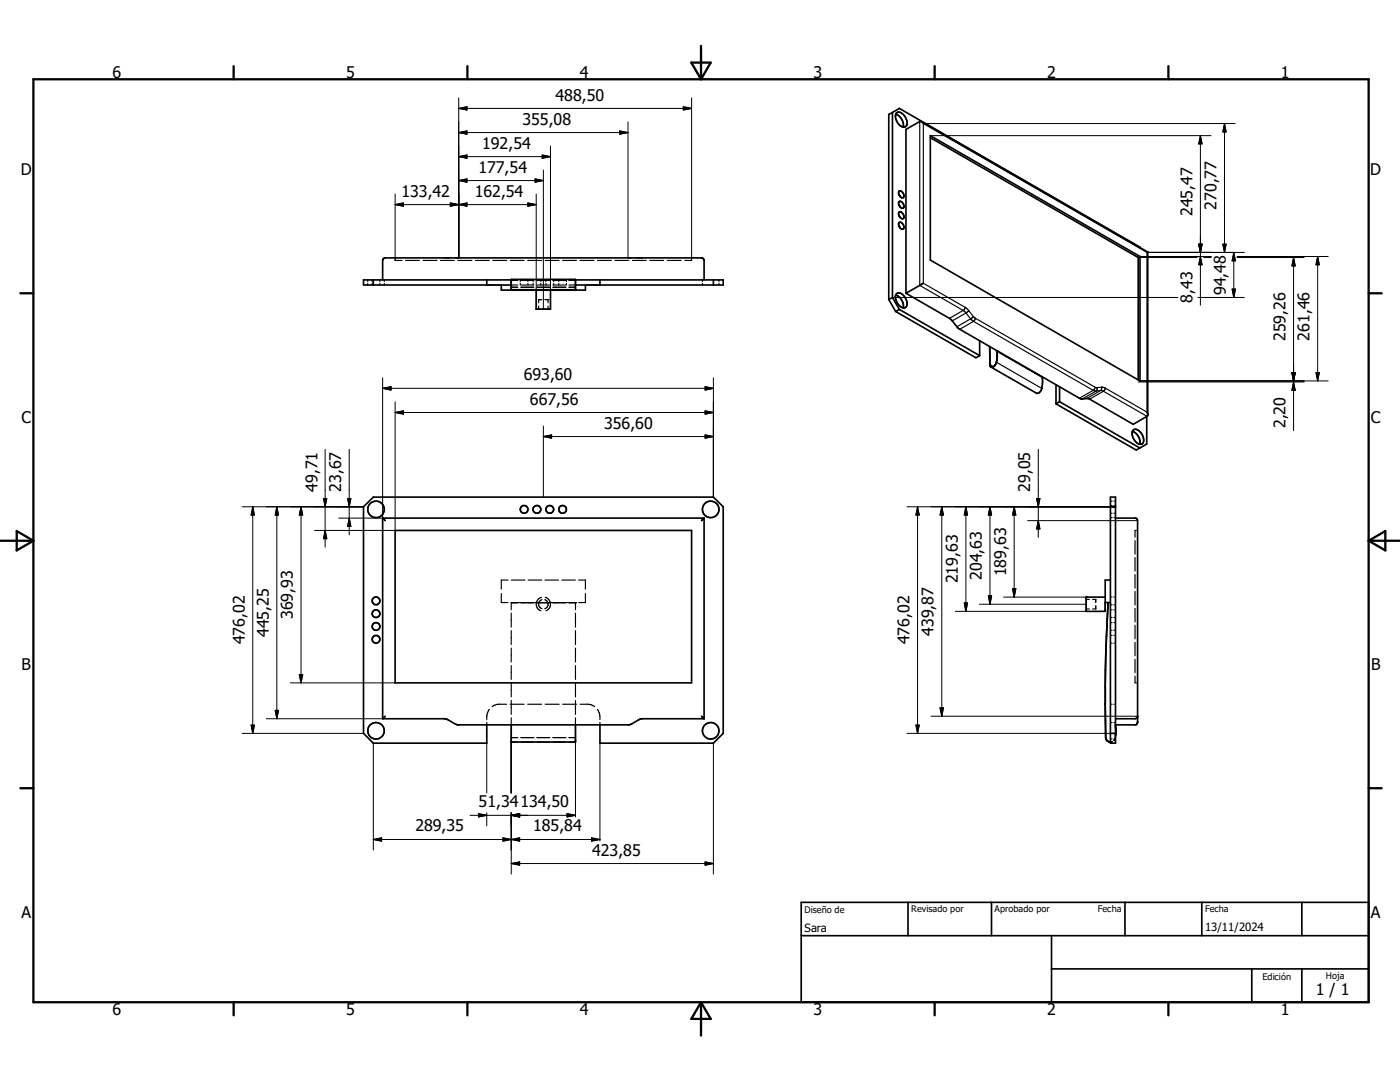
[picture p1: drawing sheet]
<svg xmlns="http://www.w3.org/2000/svg" width="279mm" height="216mm" viewBox="0 0 279 216" stroke-linecap="round" stroke-linejoin="round" font-family="sans-serif">
<g fill="none" stroke="#000" stroke-width=".23">
<path d="M183.6 24.2v32.7l8.6 5M73.4 55.9v.3M73.4 56.5v.4M74.3 55.9v.3M74.3 56.5v.4M75.8 55.9v.3M75.8 56.5v.4M76.7 55.9v.3M76.7 56.5v.4M78.9 51.5v.1M78.9 51.8v.2h1.3M80.9 52h2.8"/>
<path d="M84.4 52h2.8M87.9 52h2.8M91.4 52h2.8M94.9 52h2.8M98.3 52h2.8M101.8 52h2.8M102 55.9h1.3M102 57.3h1.3M102 57.8h1.3M102 55.8h1.3M102 57.9h12.8M102 56.9h1.3"/>
<path d="M103.8 55.9v.3M103.8 56.5v.4M104 55.9h2.5M104 57.3h2.5M104 57.8h2.5M104 55.8h2.5M104 56.9h2.5M105.3 52h2.8M105.4 55.9v.3M105.4 56.5v.4M106.4 55.9v.3M106.4 56.5v.4"/>
<path d="M107 57.9h.1M107.2 55.9h2.5M107.2 57.3h2.5M107.2 57.8h2.5M107.2 55.8h2.5M107.2 56.9h2.5M107.5 59.8h.1M107.5 59.8v.6M107.5 59.8h.6M107.9 55.9v.3M107.9 56.5v.4M108.7 59.8h.7"/>
<path d="M108.8 52h2.8M108.9 55.9v.3M108.9 56.5v.4M109.4 59.8h.1M109.4 59.8v.6M110.3 55.9h2.6M110.3 57.3h2.6M110.3 57.8h2.6M110.3 55.8h2.6M110.3 56.9h2.6M110.5 55.9v.3M110.5 56.5v.4"/>
<path d="M111.5 55.9v.3M111.5 56.5v.4M112.3 52h2.8M113 55.9v.3M113 56.5v.4M113.6 55.9h1.2M113.6 57.3h1.2M113.6 57.8h1.2M113.6 55.8h1.2M113.6 56.9h1.2M115.7 52h2.8M119.2 52h2.8"/>
<path d="M122.7 52h2.8M126.2 52h2.8M129.7 52h2.8M133.2 52h2.7M138 51.5v.1M138 51.8v.2h-1.4M140.2 55.9v.3M140.2 56.5v.4M143.5 55.9v.3M143.5 56.5v.4M107.5 61.1v.6M109.4 61.1v.6"/>
<path d="M192.2 61.9l-2.7 1.6M192.2 61.9l.6 .6M192.6 61.3l-8.3-4.8v-31.8l44.6 25.7v31.8l-8.3-4.8M192.6 61.3l.7 .7M192.6 61.3v.3l-.4 .3M192.8 62.5l-2.8 1.5M192.8 62.5l.9 1.1M193.3 62l1 1.2M193.3 62l-.5 .5M193.7 63.6l-2.7 1.6M193.7 63.6l.6 .5M194.3 63.2l.3 .3"/>
<path d="M194.3 63.2l-.6 .4M194.3 64.1l-2.8 1.6M194.3 64.1l23.9 13.8M194.6 63.5l23.9 13.8M194.6 63.5l-.3 .6M197.6 72.8h.1M198.8 72.3l9.1 5.2M218.2 77.9l-2.8 1.6M218.2 77.9l.5 .1M218.5 77.3l.4 .1M218.5 77.3l-.3 .6M218.7 78l-2.7 1.6"/>
<path d="M218.9 77.4v.4l-.2 .2M219.6 77.9l-2.7 1.6M219.6 77.9l-.9 .1M219.6 77.9l.6 .2M219.8 77.3l-.9 .1M219.8 77.3l.8 .1M219.8 77.3l.1 .3-.3 .3M220.2 78.1l-2.7 1.5M220.2 78.1l8.7 5M220.6 77.4l-.1 .3-.3 .4M100 118.4v1.8h1.4M101.4 115.7h-1.4v1.8"/>
<path d="M102.1 115.7h2.6M105.4 115.7h2.7M108.1 119.2a1.41 1.41 0 0 0-1.1 1.3 1.41 1.41 0 0 0 .9 1.4M108.2 119.7a.94 .94 0 0 0-.7 .9 .94 .94 0 0 0 .7 .9M108.7 119.7a.95 .95 0 0 1 .7 .8 .95 .95 0 0 1-.6 1M108.8 115.7h2.7M108.8 119.2a1.41 1.41 0 0 1 1.1 1.3 1.41 1.41 0 0 1-1 1.4M112.1 115.7h2.7M115.5 115.7h1.3v1.8M116.8 118.4v1.8h-1.3M216.8 119.6h.6M218 119.6h.7v.6"/>
<path d="M221.6 100h.3M221.6 103.3h.3M221.6 119.1h.3M221.6 100.9h.3M221.6 102.4h.3M222.3 100h.3M222.3 103.3h.3M222.3 119.1h.3M222.3 100.9h.3M222.3 102.4h.3M226.5 107.9v2.7M226.5 111.3v2.6"/>
<path d="M226.5 114.6v2.7M226.5 118v2.7M226.7 105.8h-.2v1.4M226.8 105.8h.2M102 120.3h.1M102 120.3h12.8M102 120.3v1.4M102 122.3v2.8M102 125.8v2.8M102 129.3v2.8M102 132.8v2.8M102 136.3v2.8"/>
<path d="M102 139.8v2.8M108.7 121.5h.1M114.8 120.3h.1M114.8 120.3v1.4M114.8 122.3v2.8M114.8 125.8v2.8M114.8 129.3v2.8M114.8 132.8v2.8M114.8 136.3v2.8M114.8 139.8v2.8M216.8 121.5h.6M218.7 120.9v.6h-.7"/>
<path d="M221.6 126.8h.3M221.6 128.3h.3M221.6 124.2h.3M221.6 125.8h.3M221.6 120.7h.3M221.6 121.7h.3M221.6 123.2h.3M222.3 126.8h.3M222.3 128.3h.3M222.3 124.2h.3M222.3 125.8h.3M222.3 120.7h.3"/>
<path d="M222.3 121.7h.3M222.3 123.2h.3M226.5 134.9v1.4h.2M226.5 121.4v2.7M226.5 124.8v2.7M226.5 128.2v2.6M226.5 131.5v2.7M226.8 136.3h.2M97.1 144.1v.5M97.7 141.6l-.5 .9-.1 1.1M101.1 140.5l-2 .1-.9 .4M101.8 140.5h2.8"/>
<path d="M102 147.2h1.3M102 143.2v1.4M102 148.1h1.3M104 147.2h2.5M104 148.1h2.5M105.3 140.5h2.8M107.2 147.2h2.5M107.2 148.1h2.5M108.8 140.5h2.8M110.3 147.2h2.6M110.3 148.1h2.6M112.3 140.5h2.8"/>
<path d="M113.6 147.2h1.2M113.6 148.1h1.2M114.8 143.2v1.4M115.8 140.5l2 .1 .9 .4M119.2 141.6l.5 .9v1.1M119.7 144.1v.5M221.6 140.5h.3M221.6 144.2h.3M221.6 147.5h.3M222 148l-.4 .1M222.3 140.5h.3M222.3 144.2h.3"/>
<path d="M222.3 147.5h.3M222.5 144.6h.1M222.5 144.6l.1 .1M222.5 147.2l-.2 .5M222.6 144.8v.1M222.6 144.9v.1M222.6 146.8v.2"/>
</g>
<g fill="none" stroke="#000" stroke-width=".33">
<path d="M178.1 22.4l-.7 .4v37M178.1 22.4v37M178.1 22.4l1.4-.8 48.1 27.8M178.8 22.8a2.37 2.37 0 0 1 1.4 2.6M178.9 22.5a1.34 1.34 0 0 1 1.9 1 1.19 1.19 0 0 1-.3 1.9 2.06 2.06 0 0 1-1.6-2.9zM179.4 38.8l.2 .4M179.4 38.1a.84 .84 0 0 1 .8 .5 .84 .84 0 0 1 0 .9 .95 .95 0 0 1-.8-1.4zM183.9 24.3l45.2 26M184.3 24.7l-.2-.3-.5-.2-2.8 1.6v32.7M185.7 27.1l41.8 24.1v24.8l-41.8-24.1zM185.7 27.5l41.5 23.9M74.5 55.9v1"/>
<path d="M76.4 55.9v-3.9l.2-.4 .3-.1h63.1l.4 .2 .1 .3v3.9M97.1 55.9v1M100 56.9v1h2v-2.1h12.8v2.1h2v-1M102 55.9h-29.5v1h29.5M102 57.8h12.8M102 57.9h12.8M107 57.9v3.8h2.9v-3.8M114.8 55.9h29.5v1h-29.5M119.7 55.9v1M142.4 55.9v1M177.4 59.8l1.3 2.4M178.1 59.4l-.7 .4"/>
<path d="M178.1 59.4l1.4 2.3M178.8 58.9a2.38 2.38 0 0 1 1.4 2.5M178.9 58.7a1.11 1.11 0 0 1 1.7 .6 1.41 1.41 0 0 1 0 2.1 2.07 2.07 0 0 1-1.7-2.7zM179.4 45l.2 .5M179.4 42.9l.2 .5M179.4 40.8l.2 .5M179.4 42.9l-.1-.4a.45 .45 0 0 1 .5-.3 .45 .45 0 0 1 .4 .5 .53 .53 0 0 1 .3 .5 .53 .53 0 0 1-.5 .4l-.4-.2M179.4 40.2a.83 .83 0 0 1 .8 .4 .83 .83 0 0 1 0 1 .97 .97 0 0 1-.8-1.4zM179.4 44.4a.83 .83 0 0 1 .8 .4 .83 .83 0 0 1 0 .9 .95 .95 0 0 1-.8-1.3zM184.3 56.5l-3.5 2M227.2 51.4v24.4M227.5 51.2l-.3 .2"/>
<path d="M229 50.3l-.1 .1M229 50.3h.1M229.1 50.3v32.5l-.2 .3-2.7 1.6-8.9-5.1h-1.4l-.5-.1-23.9-13.8-1.9-2.1-8.8-5.1M178.7 62.2l16.1 9.2 .7-.4M179.5 61.7l16 9.3M179.5 61.7l-.8 .5M195.5 68v3M197.5 69.2l.1 3.6M197.6 72.8l.2 .4M197.6 72.8l.6 .4M198.8 72.5a1 1 0 0 1-1 .7M198.9 71.9l-.1 .6"/>
<path d="M198.9 71.9l.1-1-.1-.9 9 5.2a3.8 3.8 0 0 1-.5 3.1l-.6 .1-9-5.2M206.6 74.4h.1M210.7 76.8v3.8M211.5 77.2v3M210.7 80.6l16 9.2 .8-.4M211.5 80.2l-.8 .4M211.5 80.2l16 9.2M221.6 99.2h1v49.1h-1zM226 86.1a2.33 2.33 0 0 1 1.5 2.6M226.1 85.8a1.14 1.14 0 0 1 1.6 .6 1.58 1.58 0 0 1 .2 2.2 1.99 1.99 0 0 1-2-2.3zM228.9 83.1v5.5l-1.4 .8M228.9 82.2l.2 .5"/>
<path d="M76.4 103.4v40h12.5l2.4 1.2h34.2l2.5-1.2h12.5M76.4 103.4h64.1M76.4 103.4l.5 .5M78.9 105.8h59.1v30.5h-59.1zM140.5 103.4l-.5 .5M140.5 103.4v40M221.6 115.7h-1v6.3h-3.8v-2.9h3.8M221.6 101.1h1M222.6 103.4h4l.3 .2 .1 .3v40.2l-.4 .5h-4M220.6 120.2h1M221.1 120.3a279 279 0 0 0-.4 27.2l.4 .4 .5 .2M76.9 142.9l-.5 .5"/>
<path d="M97.1 144.6v3.7h-22.6l-2-2v-45.2l2-1.9h67.9l1.9 1.9v45.2l-1.9 2h-22.7v-3.7M102 144.6v3.4M102 148.1h12.8M114.8 144.6v3.4M140 142.9l.5 .5M221.6 146.3h1M222.6 144.9v1.9M222.6 145v1.8M227 143l-.2 .3-.3 .1h-3.9M159.9 186.7h113.2M159.9 180.1h113.2v19.9h-113.2zM181.2 180.1v6.6"/>
<path d="M197.9 180.1v6.6M209.9 193.3h63.2M209.9 186.7v13.3M224.5 180.1v6.6M239.8 180.1v6.6M249.8 193.3v6.7M259.8 180.1v6.6M259.8 193.3v6.7"/>
<circle cx="75" cy="101.6" r="1.65"/>
<circle cx="75" cy="119.9" r=".77"/>
<circle cx="104.6" cy="101.6" r=".77"/>
<circle cx="107.2" cy="101.6" r=".78"/>
<circle cx="109.7" cy="101.6" r=".77"/>
<circle cx="112.3" cy="101.6" r=".77"/>
<circle cx="141.8" cy="101.6" r="1.65"/>
<circle cx="75" cy="122.4" r=".76"/>
<circle cx="75" cy="127.6" r=".77"/>
<circle cx="75.1" cy="125" r=".77"/>
<circle cx="75" cy="145.8" r="1.65"/>
<circle cx="141.8" cy="145.8" r="1.65"/>
</g>
<g fill="#000">
<circle cx="198.9" cy="70" r=".17"/>
<circle cx="216.8" cy="119.1" r=".17"/>
</g>
<g fill="none" stroke="#000" stroke-width=".46">
<path d="M6.7 15.8h266.4v184.2h-266.4zM46.6 13.2v2.6M93.3 13.2v2.6M138 12.5h3.8l-1.9 3.3zM139.9 9.2v6.6M186.5 13.2v2.6M233.2 13.2v2.6M4.1 58.5h2.6M273.1 58.5h2.6M0 107.9h6.7M3.3 106l3.4 1.9-3.4 1.9zM273.1 107.9h6.3"/>
<path d="M273.1 107.9l3.4-1.9v3.8zM4.1 157.3h2.6M273.1 157.3h2.6M46.6 200v2.6M93.3 200v2.6M139.9 200v6.6M139.9 200l1.9 3.3h-3.8zM186.5 200v2.6M233.2 200v2.6"/>
</g>
<g fill="none" stroke="#000" stroke-width=".2">
<path d="M91.5 19.5v32M138 19.5v32.5M78.9 38.7v13.3M91.5 21.6l1.7-.3v.7zM91.5 26.5l1.7-.4v.7zM91.5 31.3l1.7-.4v.7zM91.5 36l1.7-.3v.7zM91.5 36h16.9M91.5 31.3h18.4M91.5 26.5h33.8M91.5 21.6h46.5M106.8 35.7l1.6 .3-1.6 .4z"/>
<path d="M107 38.7v23M108.2 30.9l1.7 .4-1.7 .3zM108.4 33.9v27.8M109.9 29.1v32.6M123.7 26.1l1.6 .4-1.6 .3zM125.3 24.3v27.2M136.4 21.3l1.6 .3-1.6 .4zM184.3 24.7h62.2M185.7 27.1h56M239.6 27.1v33.8M239.6 27.1l.3 1.6h-.7zM244.4 24.7v25.7"/>
<path d="M244.4 24.7l.3 1.6h-.7zM78.9 40.8l1.6-.3v.7zM78.9 40.8h28.1M89.9 40.5l3.3 .7v-.7l-3.3 .7zM105.3 40.5l1.7 .3-1.7 .4zM178.1 59.4h57M227.2 51.4h11.7M227.5 51.2h14.2M228.9 50.4h19.4M239.1 59.4h9.2M239.2 48.7h.7l-.3 1.7zM239.6 51.2l.3 1.6h-.7z"/>
<path d="M240.2 51.4h1.5M244 48.7h.7l-.3 1.7zM245.9 57.7h.7l-.4 1.7zM246.2 50.4v9M246.2 50.4l.4 1.6h-.7zM246.9 51.2h18.2M246.9 51.4h13.4M258.2 51.4v34.5M258.2 51.4l.3 1.7h-.7zM263 51.2l.3 1.6h-.7zM263 51.2v24.8M76.4 77.5h66"/>
<path d="M76.4 77.5l1.6-.3v.6zM76.4 75.4v28h-8.8M140.7 77.2l1.7 .3-1.7 .3zM142.4 75.4v23.8M227.2 76.2h33.1M227.5 76h37.6M257.8 74.4h.7l-.3 1.6zM258.2 76.2l.3 1.7h-.7zM262.6 74.4h.7l-.3 1.6zM64.6 99.5h.6l-.3 1.6zM64.9 89.7v19.5M69.4 99.5h.6l-.3 1.6z"/>
<path d="M69.7 89.7v17M78.9 82.3h63.5M78.9 82.3l1.6-.3v.6zM78.9 80.2v25.6h-16.1M108.4 87.1h34M108.4 87.1l1.7-.3v.6zM108.4 85v14.2M140.7 86.8l1.7 .3-1.7 .3zM140.7 82l1.7 .3-1.7 .3zM206.9 99.5h.6l-.3 1.6zM207.2 89.7v17.5M48.3 101.1h24.2"/>
<path d="M50.4 101.1l.4 1.7h-.7zM50.4 101.1v45.2M55.3 101.1l.3 1.7h-.7zM55.3 101.1v42.3M60.1 101.1v35.2M60.1 101.1l.3 1.7h-.7zM64.9 105.8l.3 1.7h-.6zM69.7 103.4l.3 1.6h-.6zM181 101.1h41.6M183.1 101.1l.4 1.7h-.7zM183.1 101.1v45.2M188 101.1l.3 1.7h-.7z"/>
<path d="M188 101.1v41.8M192.8 101.1l.3 1.7h-.7zM192.8 101.1v20.9M197.2 118.9h.7l-.3 1.7zM197.6 101.1l.3 1.7h-.7zM197.6 101.1v19.5M200.3 119.1h16.5M202.1 117.5h.6l-.3 1.6zM202.4 101.1l.3 1.7h-.6zM202.4 101.1v18M205.1 103.9h21.9M207.2 103.9l.3 1.6h-.6z"/>
<path d="M57.9 136.3h21M59.7 134.6h.7l-.3 1.7zM190.7 122h26.1M192.4 120.3h.7l-.3 1.7zM195.5 120.6h21.3M48.3 146.3h24.2M50.1 144.7h.7l-.4 1.6zM53.1 143.4h23.3M54.9 141.7h.7l-.3 1.7zM74.5 148.3v21.3M97.1 148.3v9.9M102 148.1v10.1"/>
<path d="M114.8 148.1v14.9M119.7 148.3v19.5M142.4 148.3v26.1M181 146.3h41.6M182.8 144.7h.7l-.4 1.6zM185.8 142.9h41.2M187.6 141.2h.7l-.3 1.7zM74.5 167.5h45.2M74.5 167.5l1.7-.3v.6zM93.8 162.7h21M95.5 162.4l1.6 .3-1.6 .3zM97.1 162.2v2.6"/>
<path d="M100.4 167.2v.6l3.3-.6v.6zM102 162.7l1.7-.3v.6zM102 172.3l1.7-.3v.6zM102 162.2v12.2M102 172.3h40.4M113.2 162.4l1.6 .3-1.6 .3zM118.1 167.2l1.6 .3-1.6 .3zM140.7 172l1.7 .3-1.7 .3z"/>
</g>
<g fill="#000" stroke="#000" stroke-width=".2">
<path d="M91.5 36l1.7-.3v.7zM91.5 31.3l1.7-.4v.7zM91.5 26.5l1.7-.4v.7zM91.5 21.6l1.7-.3v.7zM106.8 35.7l1.6 .3-1.6 .4zM108.2 30.9l1.7 .4-1.7 .3zM123.7 26.1l1.6 .4-1.6 .3zM136.4 21.3l1.6 .3-1.6 .4zM239.6 27.1l.3 1.6h-.7zM244.4 24.7l.3 1.6h-.7zM78.9 40.8l1.6-.3v.7zM89.9 40.5l1.6 .3-1.6 .4z"/>
<path d="M91.5 40.8l1.7-.3v.7zM105.3 40.5l1.7 .3-1.7 .4zM239.2 48.7h.7l-.3 1.7zM239.6 51.2l.3 1.6h-.7zM244 48.7h.7l-.3 1.7zM245.9 57.7h.7l-.4 1.7zM246.2 50.4l.4 1.6h-.7zM258.2 51.4l.3 1.7h-.7zM263 51.2l.3 1.6h-.7zM76.4 77.5l1.6-.3v.6zM140.7 77.2l1.7 .3-1.7 .3zM257.8 74.4h.7l-.3 1.6z"/>
<path d="M258.2 76.2l.3 1.7h-.7zM262.6 74.4h.7l-.3 1.6zM64.6 99.5h.6l-.3 1.6zM69.4 99.5h.6l-.3 1.6zM78.9 82.3l1.6-.3v.6zM108.4 87.1l1.7-.3v.6zM140.7 86.8l1.7 .3-1.7 .3zM140.7 82l1.7 .3-1.7 .3zM206.9 99.5h.6l-.3 1.6zM50.4 101.1l.4 1.7h-.7zM55.3 101.1l.3 1.7h-.7zM60.1 101.1l.3 1.7h-.7z"/>
<path d="M64.9 105.8l.3 1.7h-.6zM69.7 103.4l.3 1.6h-.6zM183.1 101.1l.4 1.7h-.7zM188 101.1l.3 1.7h-.7zM192.8 101.1l.3 1.7h-.7zM197.2 118.9h.7l-.3 1.7zM197.6 101.1l.3 1.7h-.7zM202.1 117.5h.6l-.3 1.6zM202.4 101.1l.3 1.7h-.6zM207.2 103.9l.3 1.6h-.6zM59.7 134.6h.7l-.3 1.7zM192.4 120.3h.7l-.3 1.7z"/>
<path d="M50.1 144.7h.7l-.4 1.6zM54.9 141.7h.7l-.3 1.7zM182.8 144.7h.7l-.4 1.6zM187.6 141.2h.7l-.3 1.7zM74.5 167.5l1.7-.3v.6zM95.5 162.4l1.6 .3-1.6 .3zM100.4 167.2l1.6 .3-1.6 .3zM102 162.7l1.7-.3v.6zM102 167.5l1.7-.3v.6zM102 172.3l1.7-.3v.6zM113.2 162.4l1.6 .3-1.6 .3zM118.1 167.2l1.6 .3-1.6 .3z"/>
<path d="M140.7 172l1.7 .3-1.7 .3z"/>
</g>
<g font-size="3.2">
<text x="22.5" y="15.6">6</text>
<text x="69.1" y="15.6">5</text>
<text x="115.7" y="15.6">4</text>
<text x="162.3" y="15.6">3</text>
<text x="209" y="15.6">2</text>
<text x="255.6" y="15.6">1</text>
<text x="110.9" y="20.1">488,50</text>
<text x="96.2" y="29.7">192,54</text>
<text x="104.3" y="24.8">355,08</text>
<text x="4.1" y="35">D</text>
<text x="95.5" y="34.5">177,54</text>
<text x="273.5" y="35">D</text>
<text x="80.1" y="39.2">133,42</text>
<text x="94.7" y="39.2">162,54</text>
<text x="242.8" y="41.9" transform="rotate(-90 242.8 41.9)">270,77</text>
<text x="238" y="43.1" transform="rotate(-90 238 43.1)">245,47</text>
<text x="244.6" y="58.8" transform="rotate(-90 244.6 58.8)">94,48</text>
<text x="238" y="60.4" transform="rotate(-90 238 60.4)">8,43</text>
<text x="256.5" y="68.1" transform="rotate(-90 256.5 68.1)">259,26</text>
<text x="261.4" y="67.9" transform="rotate(-90 261.4 67.9)">261,46</text>
<text x="104.5" y="75.9">693,60</text>
<text x="105.7" y="80.7">667,56</text>
<text x="4.3" y="84.4">C</text>
<text x="120.6" y="85.5">356,60</text>
<text x="256.5" y="85.5" transform="rotate(-90 256.5 85.5)">2,20</text>
<text x="273.6" y="84.4">C</text>
<text x="63.3" y="98.1" transform="rotate(-90 63.3 98.1)">49,71</text>
<text x="68.1" y="98.1" transform="rotate(-90 68.1 98.1)">23,67</text>
<text x="205.6" y="98.1" transform="rotate(-90 205.6 98.1)">29,05</text>
<text x="191.2" y="116.4" transform="rotate(-90 191.2 116.4)">219,63</text>
<text x="196" y="115.7" transform="rotate(-90 196 115.7)">204,63</text>
<text x="200.8" y="115" transform="rotate(-90 200.8 115)">189,63</text>
<text x="58.5" y="123.5" transform="rotate(-90 58.5 123.5)">369,93</text>
<text x="48.9" y="128.6" transform="rotate(-90 48.9 128.6)">476,02</text>
<text x="53.7" y="127.1" transform="rotate(-90 53.7 127.1)">445,25</text>
<text x="181.5" y="128.6" transform="rotate(-90 181.5 128.6)">476,02</text>
<text x="186.3" y="126.8" transform="rotate(-90 186.3 126.8)">439,87</text>
<text x="4.3" y="133.7">B</text>
<text x="273.6" y="133.7">B</text>
<text x="95.5" y="161.1">51,34134,50</text>
<text x="82.9" y="165.9">289,35</text>
<text x="106.4" y="165.9">185,84</text>
<text x="118.2" y="170.7">423,85</text>
<text x="4.3" y="183.1">A</text>
<text x="273.6" y="183.1">A</text>
<text x="22.5" y="202.6">6</text>
<text x="69.1" y="202.6">5</text>
<text x="115.7" y="202.6">4</text>
<text x="162.3" y="202.6">3</text>
<text x="209" y="202.6">2</text>
<text x="255.6" y="202.6">1</text>
<text x="262.6" y="198.6">1 / 1</text>
</g>
<g font-size="2.3">
<text x="240.5" y="185.7">13/11/2024</text>
<text x="160.5" y="186">Sara</text>
</g>
<g font-size="1.8">
<text x="160.5" y="182.2">Diseño de</text>
<text x="181.9" y="182.1">Revisado por</text>
<text x="198.5" y="182.1">Aprobado por</text>
<text x="219.1" y="182.1">Fecha</text>
<text x="240.5" y="182.1">Fecha</text>
<text x="252" y="195.5">Edición</text>
<text x="264.6" y="195.3">Hoja</text>
</g>
</svg>
